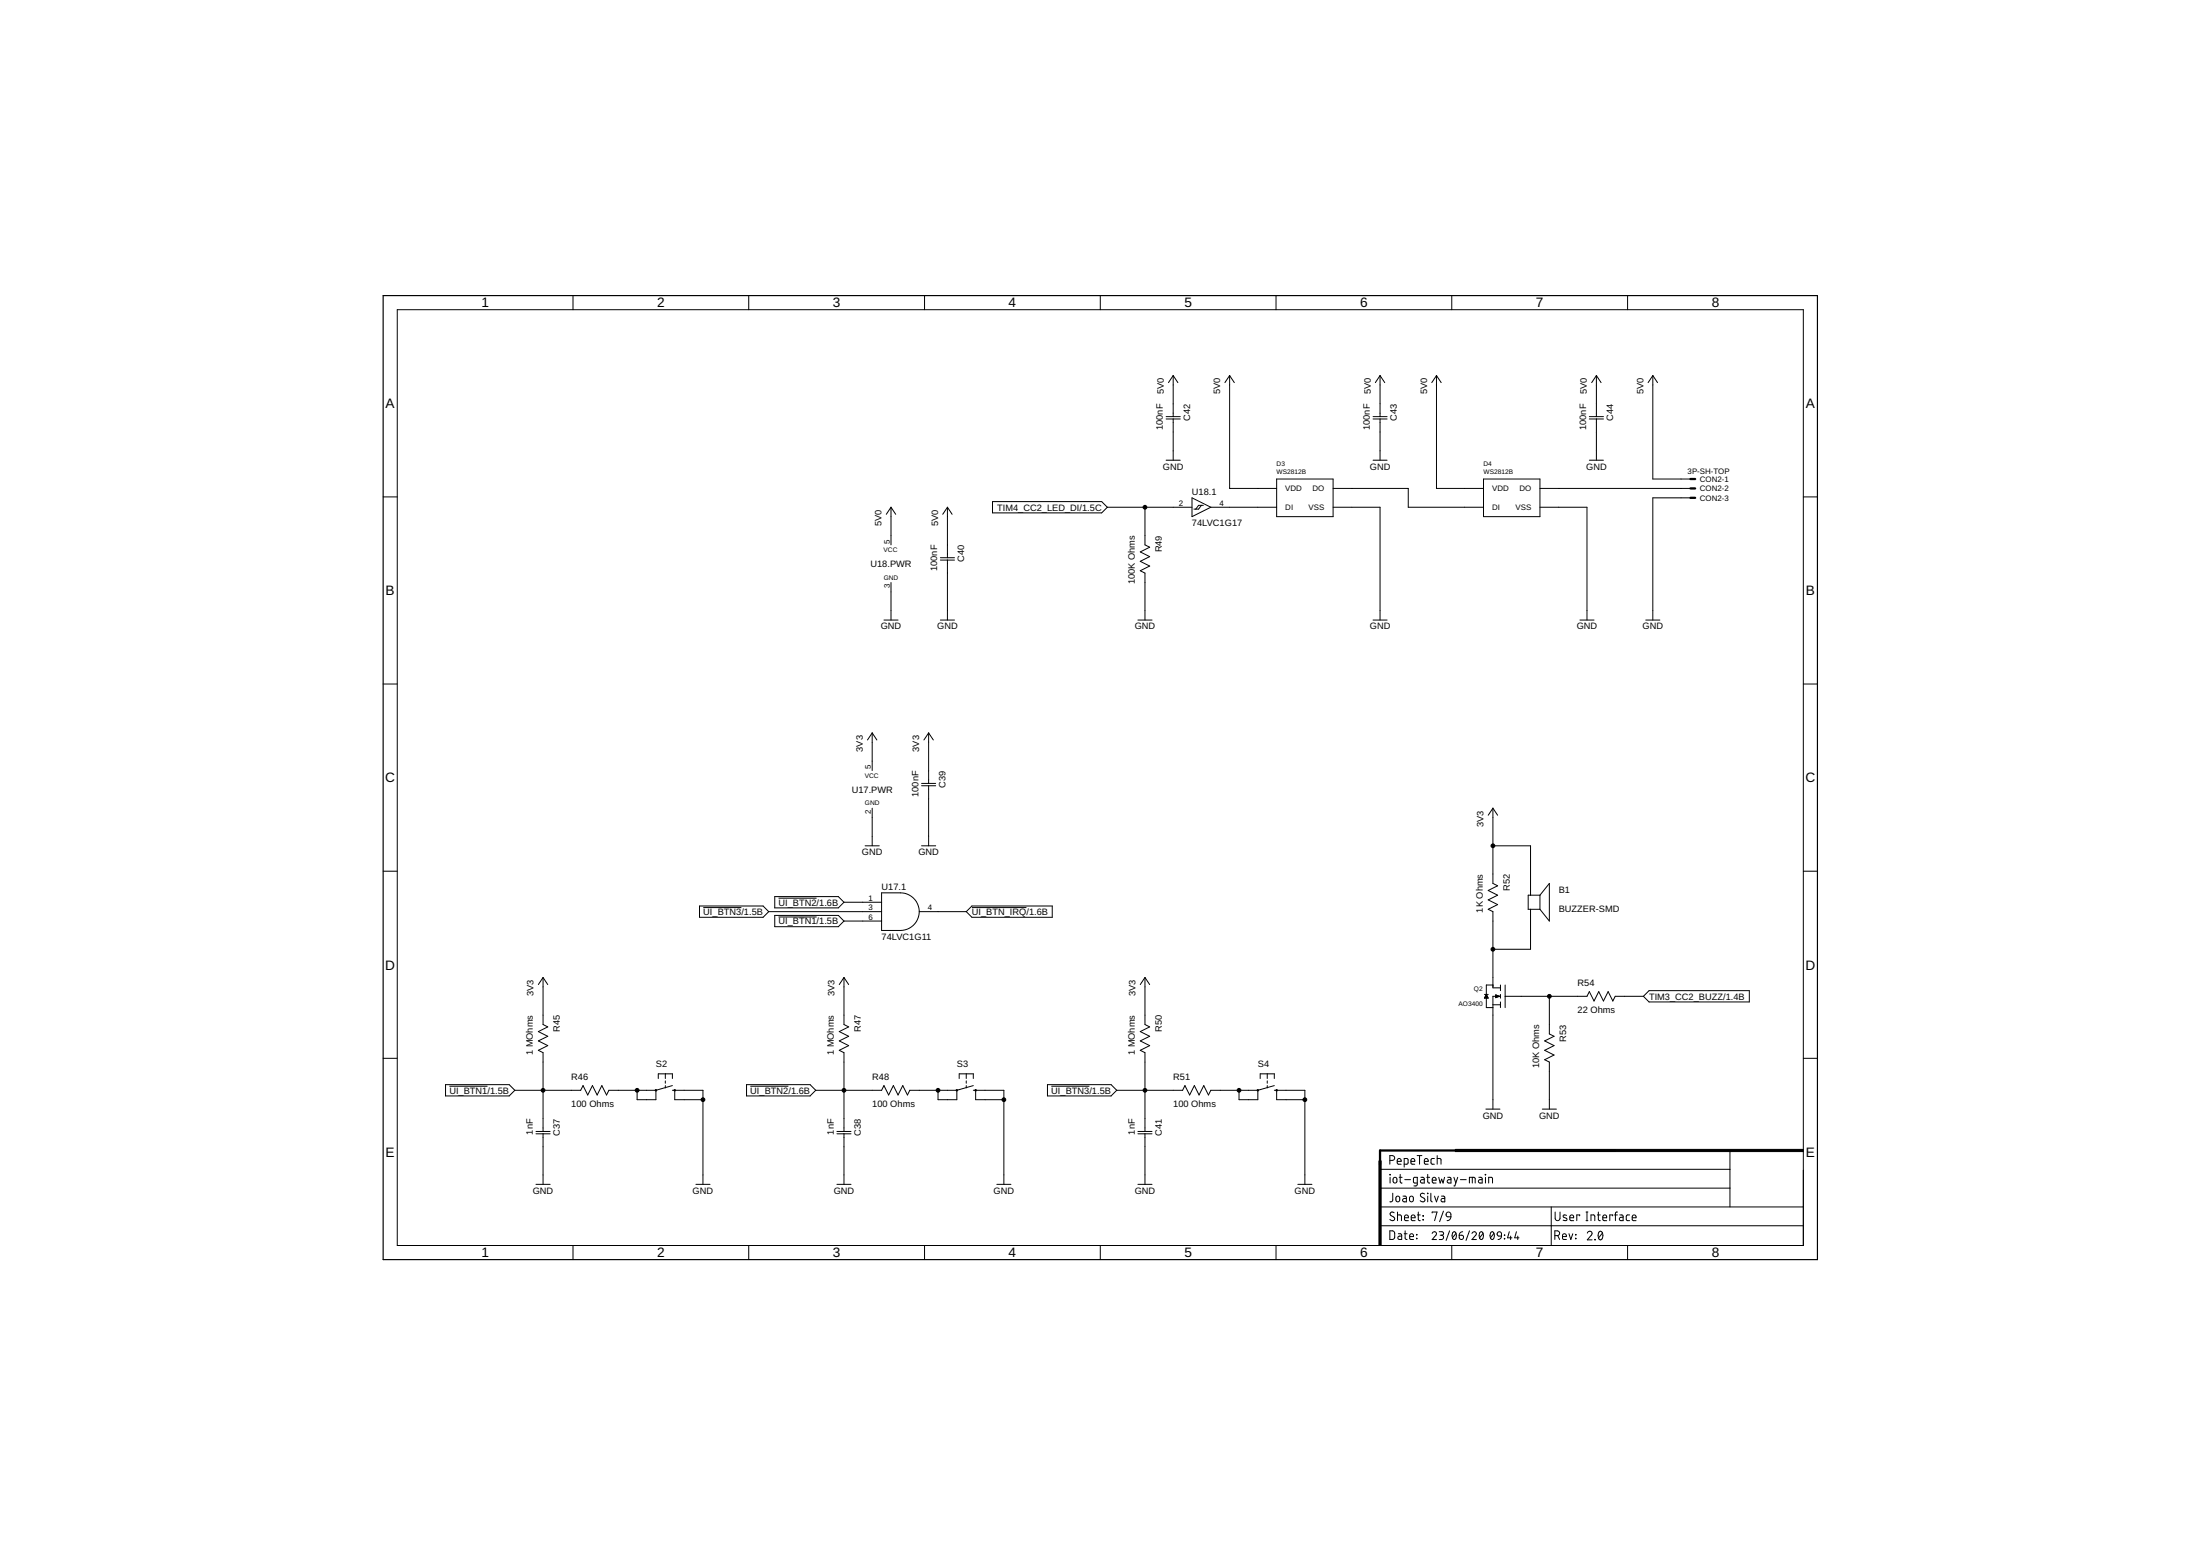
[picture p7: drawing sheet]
<svg xmlns="http://www.w3.org/2000/svg" width="594mm" height="420mm" viewBox="0 0 594 420" stroke-linecap="round" stroke-linejoin="round" font-family="sans-serif">
<g fill="none" stroke="#000" stroke-width=".27">
<path d="M154.7 79.8v3.8M202.2 79.8v3.8M249.7 79.8v3.8M297.1 79.8v3.8M344.6 79.8v3.8M392 79.8v3.8M439.5 79.8v3.8M107.3 83.6h379.7v252.7h-379.7zM314.9 112.5h3.8M314.9 113.1h3.8M316.8 101.4v11.1M316.8 113.1v11.2"/>
<path d="M316.8 101.4l1.3 1.9M316.8 101.4l-1.3 1.9M332 101.4v30.5h12.7M332 101.4l1.3 1.9M332 101.4l-1.2 1.9M370.8 112.5h3.8M370.8 113.1h3.8M372.7 101.4v11.1M372.7 113.1v11.2M372.7 101.4l1.2 1.9M372.7 101.4l-1.3 1.9M387.9 101.4v30.5h12.7"/>
<path d="M387.9 101.4l1.3 1.9M387.9 101.4l-1.3 1.9M429.2 112.5h3.8M429.2 113.1h3.8M431.1 101.4v11.1M431.1 113.1v11.2M431.1 101.4l1.3 1.9M431.1 101.4l-1.3 1.9M446.3 101.4v27.9h10.2M446.3 101.4l1.3 1.9M446.3 101.4l-1.2 1.9M103.5 134.2h3.8"/>
<path d="M240.6 137l1.3 1.9M240.6 137l-1.3 1.9M240.6 137v10.1M255.8 137v13.6M255.8 137l1.3 1.9M255.8 137l-1.2 1.9M268 135.4h29.5l1.5 1.6-1.5 1.5h-29.5zM299 137h22.9M309.2 137v10.1l1.3 .7-2.6 1.2 2.6 1.3-2.6 1.3 2.6 1.2-2.6 1.3 1.3 .6v12.7M314.9 124.3h3.8M321.9 134.4l5.1 2.6-5.1 2.5zM324.4 136.5l-.7 1h-1.3"/>
<path d="M324.9 136.5h-1.2l-.8 1M327 137h17.7M344.7 129.3h15.3v10.2h-15.3zM360 131.9h20.3v5.1h20.3M360 137h12.7v30.4M370.8 124.3h3.8M400.6 129.3h15.2v10.2h-15.2zM415.8 137h12.7v30.4M415.8 131.9h40.7M429.2 124.3h3.8M456.5 134.4h-10.2v33M487 134.2h3.8"/>
<path d="M240.6 157.3v10.1M253.9 150.6h3.8M253.9 151.2h3.8M255.8 151.2v16.2M238.7 167.4h3.8M253.9 167.4h3.8M307.3 167.4h3.8M370.8 167.4h3.8M426.6 167.4h3.8M444.4 167.4h3.8M103.5 184.7h3.8M235.5 197.9v10.2"/>
<path d="M235.5 197.9l1.3 1.9M235.5 197.9l-1.2 1.9M250.8 197.9v13.6M250.8 197.9l1.2 1.9M250.8 197.9l-1.3 1.9M487 184.7h3.8M235.5 218.2v10.2M248.9 211.5h3.8M248.9 212.2h3.8M250.8 212.2v16.2M403.1 218.2l1.3 1.9M403.1 218.2l-1.2 1.9"/>
<path d="M403.1 218.2v20.3l1.3 .7-2.5 1.3 2.5 1.2-2.5 1.3 2.5 1.3-2.5 1.2 1.2 .7v20.5h2.1M103.5 235.2h3.8M233.6 228.4h3.8M248.9 228.4h3.8M403.1 228.4h10.2v13.3M487 235.2h3.8M188.9 244.6h17.2l1.5 1.6-1.5 1.5h-17.2zM189.9 245.1h10.3M207.6 246.2h30.5M209.2 242.1h17.2l1.5 1.5-1.5 1.6h-17.2zM209.2 247.2h17.2l1.5 1.5-1.5 1.5h-17.2zM210.2 242.5h10.3"/>
<path d="M210.2 247.6h10.3M227.9 243.6h10.2M227.9 248.7h10.2M238.1 241.1h5a5.1 5.1 0 0 1 5.1 5.1 5.1 5.1 0 0 1-5.1 5h-5zM248.2 246.2h12.7M262.4 244.6h21.7v3.1h-21.7l-1.5-1.5zM262.4 245.1h14.8M413.3 245.5v10.8h-10.2M415.8 241.7h-3.1v3.8h3.1M415.8 241.7v3.8M415.8 241.7l2.6-3.2v10.2l-2.6-3.2M146.6 263.9v12.7l1.3 .7-2.5 1.3 2.5 1.2-2.5 1.3 2.5 1.2-2.5 1.3 1.2 .6v21.3"/>
<path d="M146.6 263.9l1.3 2M146.6 263.9l-1.2 2M227.9 263.9v12.7l1.3 .7-2.6 1.3 2.6 1.2-2.6 1.3 2.6 1.2-2.6 1.3 1.3 .6v21.3M227.9 263.9l1.3 2M227.9 263.9l-1.3 2M309.2 263.9v12.7l1.3 .7-2.6 1.3 2.6 1.2-2.6 1.3 2.6 1.2-2.6 1.3 1.3 .6v21.3M309.2 263.9l1.3 2M309.2 263.9l-1.3 2M400.9 268.5h1M400.9 269.4h.9M401 269.3h.8M401 269.2h.7"/>
<path d="M401.1 269.1h.6M401.2 269h.4M401.2 268.8h.3M401.3 268.7h.2M401.3 268.6h.1M401.4 268.5l.5 1h-1zM403.1 266h-1.7v6.1h1.7M403.1 271.3h2.1M403.9 268.6l1 .4-1 .4zM403.9 269.3h.2M403.9 269.2h.6M403.9 269.1h.9"/>
<path d="M403.9 269h.9M403.9 268.8h.5M403.9 268.7h.2M405.1 269h-2v30.5M405.2 266v1.5M405.2 268.5v1M405.2 270.6v1.5M406.4 269h22.1l.7-1.2 1.2 2.5 1.3-2.5 1.3 2.5 1.3-2.5 1.2 2.5 .7-1.3h7.6M406.4 266v6.1M418.4 269v10.2l1.3 .6-2.6 1.3 2.6 1.2-2.6 1.3 2.6 1.3-2.6 1.3 1.3 .6v12.7M445.3 267.5h27.1v3.1h-27.1l-1.5-1.6zM103.5 285.8h3.8"/>
<path d="M120.3 292.9h17.2l1.5 1.5-1.5 1.5h-17.2zM121.3 293.3h10.3M139 294.4h17.8l.6-1.3 1.3 2.6 1.3-2.6 1.2 2.6 1.3-2.6 1.3 2.6 .6-1.3h12.7M172 294.4v2.5h5.1v-2.5M177.8 291.2v-1.2h3.8v1.2M179.7 290v1.2M179.7 291.9v.6M179.7 293.1v.7M181.6 294.4h8.2v25.4M181.6 293.1l-4.5 1.3M182.2 294.4v2.5h7.6M201.6 292.9h17.2l1.5 1.5-1.5 1.5h-17.2z"/>
<path d="M202.6 293.3h10.3M220.3 294.4h17.8l.6-1.3 1.3 2.6 1.2-2.6 1.3 2.6 1.3-2.6 1.2 2.6 .7-1.3h12.7M253.3 294.4v2.5h5.1v-2.5M259 291.2v-1.2h3.8v1.2M260.9 290v1.2M260.9 291.9v.6M260.9 293.1v.7M262.8 294.4h8.3v25.4M262.8 293.1l-4.4 1.3M263.5 294.4v2.5h7.6M282.9 292.9h17.1l1.6 1.5-1.6 1.5h-17.1zM283.9 293.3h10.3"/>
<path d="M301.6 294.4h17.7l.7-1.3 1.2 2.6 1.3-2.6 1.3 2.6 1.3-2.6 1.2 2.6 .7-1.3h12.7M334.6 294.4v2.5h5.1v-2.5M340.3 291.2v-1.2h3.8v1.2M342.2 290v1.2M342.2 291.9v.6M342.2 293.1v.7M344.1 294.4h8.3v25.4M344.1 293.1l-4.4 1.3M344.7 294.4v2.5h7.7M401.2 299.5h3.8M416.5 299.5h3.8M487 285.8h3.8"/>
<path d="M144.7 319.8h3.8M144.7 305.5h3.8M144.7 306.2h3.8M146.6 306.2v13.6M187.9 319.8h3.8M226 319.8h3.8M226 305.5h3.8M226 306.2h3.8M227.9 306.2v13.6M269.2 319.8h3.8M307.3 319.8h3.8M307.3 305.5h3.8"/>
<path d="M307.3 306.2h3.8M309.2 306.2v13.6M350.5 319.8h3.8M372.7 315.7h94.4M375.3 313.3h.7a.65 .65 0 0 0 .6-.6 .65 .65 0 0 0-.6-.7h-.7v2.4M375.3 317.1l.1 .1zM375.4 317.9v1.5M376.3 318.1l.5-.2a.92 .92 0 0 1 .2 1.5l-.7-.1zM377.3 313.6h1.1a.56 .56 0 0 0-.4-.8 .56 .56 0 0 0-.7 .5l.1 1 1 .1M377.8 317.9h.8M378.1 317.1v2.1l.5 .2M379.2 314.4l.8-.1 .2-.2v-.9l-.2-.4h-.8v2.4"/>
<path d="M379.3 318.5h1.6M381 313.6h1a.55 .55 0 0 0-.3-.8 .55 .55 0 0 0-.7 .5l.1 1 .9 .1M382.7 312h1.3M382.7 319.4h-.8l-.2-.2v-1.1l.2-.2h.8v1.9l-.2 .4h-.7M383.3 312v2.4M383.7 317.9h.6l.3 .4v1.1h-.6a.46 .46 0 0 1-.4-.4 .46 .46 0 0 1 .4-.5h.6M384.6 313.6h1.1a.55 .55 0 0 0-.4-.8 .55 .55 0 0 0-.7 .5l.1 1 1 .1M385.3 317.9h.8M385.5 317.1v2l.2 .2 .4 .1M386.8 318.7h1a.55 .55 0 0 0-.4-.8 .55 .55 0 0 0-.6 .5l.1 .9 .9 .1M387.3 312.8h-.6l-.3 .4 .1 1.1 .8 .1M388.1 312.8l.9 .1 .1 1.5"/>
<path d="M388.1 312v2.4M388.5 317.9l.4 1.5 .4-1 .4 1 .4-1.5M390.9 317.9h.7l.2 .2v1.3h-.6a.46 .46 0 0 1-.4-.4 .46 .46 0 0 1 .4-.5h.6M392.6 317.9l.5 1.5M393.6 317.9l-.7 2.3h-.3M394.4 318.5h1.5M396.8 319.4v-1.5l1.4 .1 .2 1.4M397.6 317.9v1.5M399.3 317.9h.7l.2 .2v1.3h-.5a.46 .46 0 0 1-.5-.4 .46 .46 0 0 1 .5-.5h.5M401.1 317.1l.1 .1zM401.1 317.9v1.5M402 319.4v-1.5l.9 .1 .1 1.4"/>
<path d="M467.1 310.7v15.2M154.7 336.3v3.8M202.2 336.3v3.8M249.7 336.3v3.8M297.1 336.3v3.8M344.6 336.3v3.8M372.7 331h114.3M372.7 325.9h114.3M372.7 320.8h94.4M375.3 332.4h.9l.4 .4v1.4l-.4 .5h-.9zM376.1 322.2v2l-.2 .2-.6 .1M376.5 327.5a.58 .58 0 0 0-.9-.1 .58 .58 0 0 0 0 .9l.7 .3a.58 .58 0 0 1 .1 .9 .58 .58 0 0 1-.9 0l-.2-.2"/>
<path d="M377.1 323.2l.4-.2a.92 .92 0 0 1 .2 1.5l-.6-.1zM377.4 328.1l.9 .1 .1 1.4M377.4 327.3v2.3M377.6 333.1l.6 .1 .3 .3v1.2h-.6a.46 .46 0 0 1-.4-.5 .46 .46 0 0 1 .4-.4h.6M378.9 323h.6l.3 .2v1.3h-.6a.46 .46 0 0 1-.5-.4 .46 .46 0 0 1 .5-.5h.6M379.2 333.1h.8M379.3 328.8h1a.54 .54 0 0 0-.4-.7 .54 .54 0 0 0-.6 .5l.1 .9 .9 .1M379.4 332.4v1.9l.2 .3 .4 .1M380.7 333.9h1a.54 .54 0 0 0-.4-.7 .54 .54 0 0 0-.6 .5l.1 .9 .9 .1M380.7 323.2l.5-.2a.92 .92 0 0 1 .2 1.5l-.7-.1zM381.1 328.8h1a.54 .54 0 0 0-.3-.7 .54 .54 0 0 0-.7 .5l.1 .9 .9 .1M382.5 334.4l.1 .1z"/>
<path d="M382.5 333.3l.1 .2zM382.7 328.1h.8M383 327.3v2.1l.5 .2M384.2 328.3l.2 .1zM384.2 329.3l.2 .1zM384.7 322.4a.58 .58 0 0 0-.9-.1 .58 .58 0 0 0 0 .9l.7 .4a.59 .59 0 0 1 .1 .8 .59 .59 0 0 1-.9 0l-.2-.2M385.5 322.2l.1 .1zM385.5 323v1.5M386.4 322.2v1.9l.4 .4M386.7 333.1a.58 .58 0 0 1 .9-.5 .58 .58 0 0 1 .1 .9l-1 1.2h1.2M386.7 327.5v-.2h1.3l-.6 2.3M387.4 323l.5 1.5 .5-1.5"/>
<path d="M388.6 332.6h.8a.48 .48 0 0 1 .4 .5 .48 .48 0 0 1-.4 .4h-.5M389.2 333.5a.58 .58 0 0 1 .6 .6 .58 .58 0 0 1-.6 .6h-.6M389.2 323h.7l.2 .2v1.3h-.5a.46 .46 0 0 1-.5-.4 .46 .46 0 0 1 .5-.5h.5M389.8 327l-1.1 2.9M390.8 327.4l.6-.1 .4 .4v.9h-.8a.64 .64 0 0 1-.5-.5 .64 .64 0 0 1 .3-.7zM391.4 332.4l-.9 2.5M391.8 328.6l-.3 .7-.7 .3M392 336.3v3.8M392.4 332.7a.66 .66 0 0 1 .8 .2 .66 .66 0 0 1 .1 .8 .66 .66 0 0 1-.1 .7 .66 .66 0 0 1-.8 .2 1.64 1.64 0 0 1 0-1.9zM393.2 333.1l-1 1.1M394 333.5h.7a.59 .59 0 0 1 .5 .7 .59 .59 0 0 1-.6 .5 .59 .59 0 0 1-.6-.6zM395 332.6l-.7 .3-.3 .6"/>
<path d="M396.8 332.4l-.9 2.5M397.5 333.1a.58 .58 0 0 1 .8-.5 .58 .58 0 0 1 .2 .9l-1 1.2h1.2M399.7 332.7a.66 .66 0 0 1 .8 .2 .66 .66 0 0 1 .1 .8 .66 .66 0 0 1-.1 .7 .66 .66 0 0 1-.8 .2 1.64 1.64 0 0 1 0-1.9zM400.5 333.1l-1 1.1M402.6 332.7a.67 .67 0 0 1 .8 .2 .67 .67 0 0 1 .1 .8 .67 .67 0 0 1-.1 .7 .67 .67 0 0 1-.8 .2 1.64 1.64 0 0 1 0-1.9zM403.4 333.1l-.9 1.1M404.4 332.8l.4-.2 .5 .2 .1 1-1-.2-.1-.3zM405.4 333.8l-.2 .6-.7 .3M406.2 334.4l.1 .1zM406.2 333.5l.1 .1zM407.6 332.6l-.5 1.6h1.2M407.9 333.8v.9"/>
<path d="M409.5 332.6l-.5 1.6h1.2M409.9 333.8v.9M418.9 325.9v10.4M419.9 333.7h.6a.65 .65 0 0 0 .7-.7 .65 .65 0 0 0-.7-.6h-.6v2.3M419.9 327.3v1.7a.66 .66 0 0 0 .7 .6 .66 .66 0 0 0 .7-.6v-1.7M420.6 333.7l.6 1M421.9 333.9h1.1a.54 .54 0 0 0-.4-.7 .54 .54 0 0 0-.7 .5l.1 .9 1 .1M423 328.2l-.6-.1-.3 .2 .1 .3 .9 .5v.4h-1M423.7 333.1l.5 1.6 .5-1.6M423.9 328.8h1a.54 .54 0 0 0-.3-.7 .54 .54 0 0 0-.7 .5l.1 .9 .9 .1M425.4 333.3l.2 .2zM425.4 334.4l.2 .1z"/>
<path d="M426.6 328.3v-.2h-.8v1.5M428.3 329.6h.5M428.3 327.3h.5M428.5 327.3v2.3M428.6 333a.64 .64 0 0 1 .9-.5 .64 .64 0 0 1 .2 1l-1.1 1.3h1.3M429.6 329.6v-1.5l1 .1 .1 1.4M430.7 334.7l.1 .1zM431.3 328.1h.8M431.6 327.3v2.1l.5 .2M431.8 332.7a.62 .62 0 0 1 .8-.1 .62 .62 0 0 1 .2 .7 .99 .99 0 0 1-.8 1.5 1.7 1.7 0 0 1-.2-2.1zM432.7 333l-1 1.3M432.8 328.8h1.1a.54 .54 0 0 0-.4-.7 .54 .54 0 0 0-.7 .5l.1 .9 1 .1"/>
<path d="M435.5 328.3v-.2h-.8v1.5M436 328.1h.8M436.8 327.3l-.6 .2v2.1M437.4 328.1h.7l.2 .2v1.3h-.6a.46 .46 0 0 1-.4-.4 .46 .46 0 0 1 .4-.5h.6M439.5 336.3v3.8M440.1 328.1h-.7l-.3 .3 .2 1.1 .8 .1M440.8 328.8h1a.54 .54 0 0 0-.4-.7 .54 .54 0 0 0-.6 .5l.1 .9 .9 .1"/>
</g>
<path d="M103.5 79.8h387.3v260.3h-387.3z" fill="none" stroke="#000" stroke-width=".32"/>
<path d="M372.4 313.5h.6v22.8h-.6zM393 310.4h94v.6h-94z" fill="#000" stroke="#000" stroke-width=".27"/>
<path d="M456.5 129.3h1.3M456.5 131.9h1.3M456.5 134.4h1.3M436.2 310.7h-63.5v3.8" fill="none" stroke="#000" stroke-width=".61"/>
<g fill="none" stroke="#000" stroke-width=".42">
<circle cx="177.1" cy="294.4" r=".13"/>
<circle cx="182.2" cy="294.4" r=".13"/>
<circle cx="258.4" cy="294.4" r=".13"/>
<circle cx="263.5" cy="294.4" r=".13"/>
<circle cx="339.7" cy="294.4" r=".13"/>
<circle cx="344.7" cy="294.4" r=".13"/>
</g>
<g fill="#000" stroke="#000" stroke-width=".27">
<circle cx="309.2" cy="137" r=".51"/>
<circle cx="403.1" cy="228.4" r=".51"/>
<circle cx="403.1" cy="256.3" r=".51"/>
<circle cx="418.4" cy="269" r=".51"/>
<circle cx="146.6" cy="294.4" r=".51"/>
<circle cx="172" cy="294.4" r=".51"/>
<circle cx="189.8" cy="296.9" r=".51"/>
<circle cx="227.9" cy="294.4" r=".51"/>
<circle cx="253.3" cy="294.4" r=".51"/>
<circle cx="271.1" cy="296.9" r=".51"/>
<circle cx="309.2" cy="294.4" r=".51"/>
<circle cx="334.6" cy="294.4" r=".51"/>
<circle cx="352.4" cy="296.9" r=".51"/>
</g>
<g font-size="3.7">
<text x="130" y="83">1</text>
<text x="177.4" y="83">2</text>
<text x="224.9" y="83">3</text>
<text x="272.4" y="83">4</text>
<text x="319.8" y="83">5</text>
<text x="367.3" y="83">6</text>
<text x="414.8" y="83">7</text>
<text x="462.2" y="83">8</text>
<text x="104.1" y="110.2">A</text>
<text x="487.6" y="110.2">A</text>
<text x="104.1" y="160.7">B</text>
<text x="487.6" y="160.7">B</text>
<text x="104" y="211.3">C</text>
<text x="487.5" y="211.3">C</text>
<text x="104" y="261.8">D</text>
<text x="487.5" y="261.8">D</text>
<text x="104.1" y="312.3">E</text>
<text x="487.6" y="312.3">E</text>
<text x="130" y="339.5">1</text>
<text x="177.4" y="339.5">2</text>
<text x="224.9" y="339.5">3</text>
<text x="272.4" y="339.5">4</text>
<text x="319.8" y="339.5">5</text>
<text x="367.3" y="339.5">6</text>
<text x="414.8" y="339.5">7</text>
<text x="462.2" y="339.5">8</text>
</g>
<g font-size="2.5">
<text x="314.3" y="106.5" transform="rotate(-90 314.3 106.5)">5V0</text>
<text x="329.5" y="106.5" transform="rotate(-90 329.5 106.5)">5V0</text>
<text x="370.1" y="106.5" transform="rotate(-90 370.1 106.5)">5V0</text>
<text x="385.4" y="106.5" transform="rotate(-90 385.4 106.5)">5V0</text>
<text x="428.5" y="106.5" transform="rotate(-90 428.5 106.5)">5V0</text>
<text x="443.8" y="106.5" transform="rotate(-90 443.8 106.5)">5V0</text>
<text x="321.3" y="113.6" transform="rotate(-90 321.3 113.6)">C42</text>
<text x="377.2" y="113.6" transform="rotate(-90 377.2 113.6)">C43</text>
<text x="435.6" y="113.6" transform="rotate(-90 435.6 113.6)">C44</text>
<text x="314" y="116.1" transform="rotate(-90 314 116.1)">100nF</text>
<text x="369.9" y="116.1" transform="rotate(-90 369.9 116.1)">100nF</text>
<text x="428.3" y="116.1" transform="rotate(-90 428.3 116.1)">100nF</text>
<text x="314" y="126.8">GND</text>
<text x="369.9" y="126.8">GND</text>
<text x="428.3" y="126.8">GND</text>
<text x="269.3" y="137.9">TIM4_CC2_LED_DI/1.5C</text>
<text x="321.9" y="133.7">U18.1</text>
<text x="238.1" y="142" transform="rotate(-90 238.1 142)">5V0</text>
<text x="253.3" y="142" transform="rotate(-90 253.3 142)">5V0</text>
<text x="321.9" y="142">74LVC1G17</text>
<text x="313.7" y="149.2" transform="rotate(-90 313.7 149.2)">R49</text>
<text x="235.1" y="153.1">U18.PWR</text>
<text x="253.1" y="154.2" transform="rotate(-90 253.1 154.2)">100nF</text>
<text x="260.4" y="151.7" transform="rotate(-90 260.4 151.7)">C40</text>
<text x="306.4" y="157.8" transform="rotate(-90 306.4 157.8)">100K Ohms</text>
<text x="237.8" y="170">GND</text>
<text x="253.1" y="170">GND</text>
<text x="306.4" y="170">GND</text>
<text x="369.9" y="170">GND</text>
<text x="425.8" y="170">GND</text>
<text x="443.5" y="170">GND</text>
<text x="233" y="203" transform="rotate(-90 233 203)">3V3</text>
<text x="248.2" y="203" transform="rotate(-90 248.2 203)">3V3</text>
<text x="230" y="214">U17.PWR</text>
<text x="248" y="215.2" transform="rotate(-90 248 215.2)">100nF</text>
<text x="255.3" y="212.7" transform="rotate(-90 255.3 212.7)">C39</text>
<text x="400.6" y="223.3" transform="rotate(-90 400.6 223.3)">3V3</text>
<text x="232.8" y="230.9">GND</text>
<text x="248" y="230.9">GND</text>
<text x="210.2" y="244.5">UI_BTN2/1.6B</text>
<text x="238.1" y="240.3">U17.1</text>
<text x="407.7" y="240.6" transform="rotate(-90 407.7 240.6)">R52</text>
<text x="420.9" y="241.1">B1</text>
<text x="189.9" y="247.1">UI_BTN3/1.5B</text>
<text x="210.2" y="249.6">UI_BTN1/1.5B</text>
<text x="262.4" y="247.1">UI_BTN_IRQ/1.6B</text>
<text x="400.4" y="246.4" transform="rotate(-90 400.4 246.4)">1K Ohms</text>
<text x="420.9" y="246.2">BUZZER-SMD</text>
<text x="238.1" y="253.8">74LVC1G11</text>
<text x="144.1" y="269" transform="rotate(-90 144.1 269)">3V3</text>
<text x="225.4" y="269" transform="rotate(-90 225.4 269)">3V3</text>
<text x="306.6" y="269" transform="rotate(-90 306.6 269)">3V3</text>
<text x="426" y="266.3">R54</text>
<text x="445.3" y="269.9">TIM3_CC2_BUZZ/1.4B</text>
<text x="426" y="273.6">22 Ohms</text>
<text x="151.2" y="278.7" transform="rotate(-90 151.2 278.7)">R45</text>
<text x="232.5" y="278.7" transform="rotate(-90 232.5 278.7)">R47</text>
<text x="313.7" y="278.7" transform="rotate(-90 313.7 278.7)">R50</text>
<text x="422.9" y="281.2" transform="rotate(-90 422.9 281.2)">R53</text>
<text x="143.9" y="284.9" transform="rotate(-90 143.9 284.9)">1 MOhms</text>
<text x="225.1" y="284.9" transform="rotate(-90 225.1 284.9)">1 MOhms</text>
<text x="306.4" y="284.9" transform="rotate(-90 306.4 284.9)">1 MOhms</text>
<text x="154.3" y="291.6">R46</text>
<text x="177.1" y="288.1">S2</text>
<text x="235.5" y="291.6">R48</text>
<text x="258.4" y="288.1">S3</text>
<text x="316.8" y="291.6">R51</text>
<text x="339.7" y="288.1">S4</text>
<text x="415.6" y="288.5" transform="rotate(-90 415.6 288.5)">10K Ohms</text>
<text x="121.3" y="295.3">UI_BTN1/1.5B</text>
<text x="154.3" y="299">100 Ohms</text>
<text x="202.6" y="295.3">UI_BTN2/1.6B</text>
<text x="235.5" y="299">100 Ohms</text>
<text x="283.9" y="295.3">UI_BTN3/1.5B</text>
<text x="316.8" y="299">100 Ohms</text>
<text x="400.4" y="302">GND</text>
<text x="415.6" y="302">GND</text>
<text x="143.9" y="306.4" transform="rotate(-90 143.9 306.4)">1nF</text>
<text x="151.2" y="306.6" transform="rotate(-90 151.2 306.6)">C37</text>
<text x="225.1" y="306.4" transform="rotate(-90 225.1 306.4)">1nF</text>
<text x="232.5" y="306.6" transform="rotate(-90 232.5 306.6)">C38</text>
<text x="306.4" y="306.4" transform="rotate(-90 306.4 306.4)">1nF</text>
<text x="313.7" y="306.6" transform="rotate(-90 313.7 306.6)">C41</text>
<text x="143.9" y="322.4">GND</text>
<text x="187" y="322.4">GND</text>
<text x="225.1" y="322.4">GND</text>
<text x="268.3" y="322.4">GND</text>
<text x="306.4" y="322.4">GND</text>
<text x="349.6" y="322.4">GND</text>
</g>
<g font-size="2.1">
<text x="455.7" y="127.9">3P-SH-TOP</text>
<text x="459" y="130.1">CON2-1</text>
<text x="318.4" y="136.6">2</text>
<text x="329.3" y="136.6">4</text>
<text x="347.1" y="132.6">VDD</text>
<text x="347.1" y="137.7">DI</text>
<text x="353.4" y="137.7">VSS</text>
<text x="354.4" y="132.6">DO</text>
<text x="402.9" y="132.6">VDD</text>
<text x="402.9" y="137.7">DI</text>
<text x="409.3" y="137.7">VSS</text>
<text x="410.3" y="132.6">DO</text>
<text x="459" y="132.6">CON2-2</text>
<text x="459" y="135.2">CON2-3</text>
<text x="240.3" y="146.8" transform="rotate(-90 240.3 146.8)">5</text>
<text x="240.3" y="158.8" transform="rotate(-90 240.3 158.8)">3</text>
<text x="235.2" y="207.7" transform="rotate(-90 235.2 207.7)">5</text>
<text x="235.2" y="219.8" transform="rotate(-90 235.2 219.8)">2</text>
<text x="234.5" y="245.8">3</text>
<text x="234.5" y="243.3">1</text>
<text x="250.6" y="245.8">4</text>
<text x="234.5" y="248.3">6</text>
</g>
<g font-size="1.8">
<text x="344.7" y="125.8">D3</text>
<text x="400.6" y="125.8">D4</text>
<text x="344.7" y="128.1">WS2812B</text>
<text x="400.6" y="128.1">WS2812B</text>
<text x="238.6" y="149.2">VCC</text>
<text x="238.6" y="156.5">GND</text>
<text x="233.5" y="210.1">VCC</text>
<text x="233.6" y="217.5">GND</text>
<text x="398" y="267.5">Q2</text>
<text x="393.9" y="271.6">AO3400</text>
</g>
</svg>
